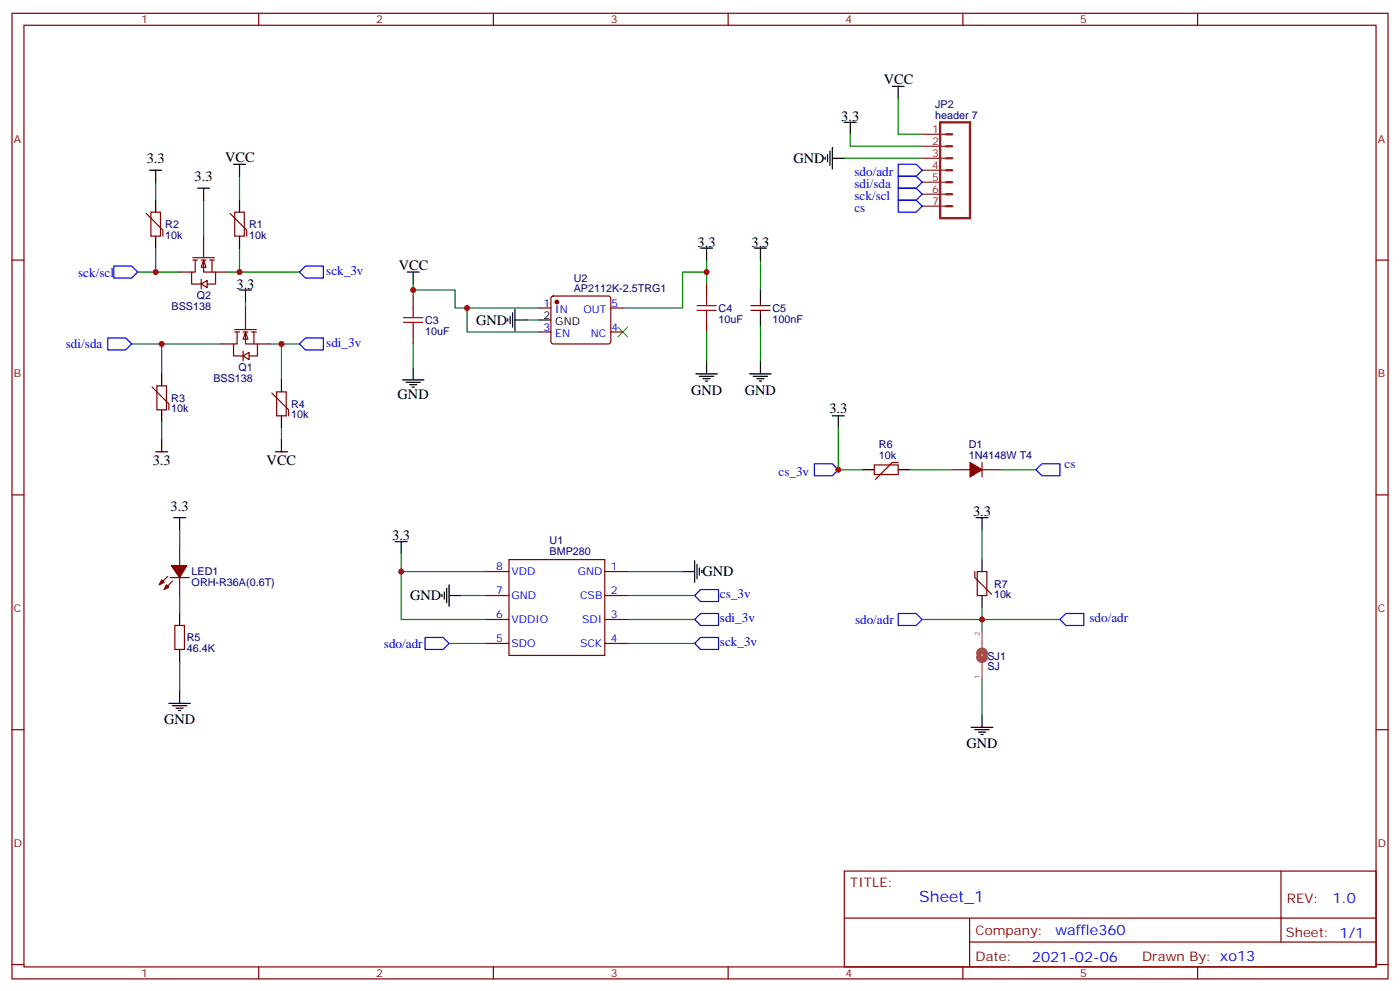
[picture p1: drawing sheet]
<svg xmlns="http://www.w3.org/2000/svg" width="412mm" height="292mm" viewBox="0 0 412 292" stroke-linecap="round" stroke-linejoin="round" font-family="sans-serif">
<g fill="none" stroke="#870000" stroke-width=".35">
<path d="M3.5 3.9h405.4v284.4h-405.4zM7.1 7.4h398.2v277.3h-398.2zM76.2 3.9v3.5M145.3 3.9v3.5M214.5 3.9v3.5M283.6 3.9v3.5M352.8 3.9v3.5M3.5 76.6h3.6M43 62.8l5 5v1.7M44.4 62.5h2.9v7h-2.9zM67.7 62.8l5 5v1.7M69.1 62.5h2.9v7h-2.9z"/>
<path d="M405.3 76.6h3.6M44.8 114l4.9 4.9v1.8M46.2 113.6h2.8v7.1h-2.8zM80.1 115.7l4.9 5v1.7M81.5 115.4h2.8v7h-2.8zM3.5 145.7h3.6M405.3 145.7h3.6M3.5 214.9h3.6M405.3 214.9h3.6M248.7 256.5h156.6v28.2h-156.6zM377.3 256.5v20.9M248.7 270.4h156.5"/>
<path d="M285.6 277.4h119.6M285.6 270.4v14.1M3.5 284h3.6M76.2 284.7v3.6M145.3 284.7v3.6M214.5 284.7v3.6M283.6 284.7v3.6M352.8 284.7v3.6M405.3 284h3.6"/>
</g>
<path d="M45.9 53.7v5.2M70.6 51.9v7M45.9 73.1v7M70.6 73.1v7M72.3 88.9v1.8M38.8 101.3h26.5M47.6 101.3v8.8M79.4 101.3h8.8M82.9 101.3v10.6M47.6 124.2v5.3M82.9 126v3.5" fill="none" stroke="#008700" stroke-width=".35"/>
<g fill="none" stroke="#000" stroke-width=".35">
<path d="M44.1 50.1h3.5M45.9 50.1v3.6M45.9 58.9v3.6M68.8 48.4h3.5M70.6 48.4v3.5M70.6 58.9v3.6M45.9 69.5v3.6M70.6 69.5v3.6M70.6 85.4h3.5M72.3 85.4v3.5M47.6 110.1v3.5M82.9 111.9v3.5"/>
<path d="M45.9 133h3.5M47.6 120.7v3.5M47.6 129.5v3.5M81.1 133h3.6M82.9 122.4v3.6M82.9 129.5v3.5"/>
</g>
<g fill="#fff" stroke="#870000" stroke-width=".35">
<path d="M72.3 97.8l.7 2.1h-1.4z"/>
<path d="M71.6 104.8l1.8-1v2.1z"/>
</g>
<path d="M69.1 97h6.4M69.1 97.8h1.5M69.8 97.8v3.5h-1v3.5h2.8M71.6 97.8h1.4M72.3 97.8v3.5h3.5v3.5h-2.4M72.3 90.7v6.3M74.1 97.8h1.4M74.8 97.8v3.5M65.3 101.3h3.5M71.6 103.4v2.8M75.8 101.3h3.6" fill="none" stroke="#870000" stroke-width=".35"/>
<path d="M60 58.9v10.6M40.6 80.1h12.3M67 80.1h21.2" fill="none" stroke="#008700" stroke-width=".35"/>
<path d="M58.2 55.4h3.5M60 55.4v3.5" fill="none" stroke="#000" stroke-width=".35"/>
<g fill="#fff" stroke="#870000" stroke-width=".35">
<path d="M60 76.6l.7 2.1h-1.4z"/>
<path d="M59.3 83.6l1.7-1v2.1z"/>
</g>
<g fill="none" stroke="#870000" stroke-width=".35">
<path d="M56.8 75.9h6.3M56.8 76.6h1.4M57.5 76.6v3.5h-1.1v3.5h2.9M59.3 76.6h1.4M60 76.6v3.5h3.5v3.5h-2.5M60 69.5v6.4M61.7 76.6h1.4M62.4 76.6v3.5M52.9 80.1h3.5M59.3 82.2v2.9M63.5 80.1h3.5M121.7 87.2v3.5"/>
<path d="M121.7 97.8v3.5M158.7 90.7h3.6M158.7 97.8h3.6M162.5 87.4l.5-.2h16.2l.5 .2 .2 .5v12.7l-.2 .5-.5 .2h-16.2l-.5-.3-.2-.4v-12.7zM179.9 90.7h3.5M179.9 97.8h3.5M208.1 83.6v3.6M208.1 94.2v3.6M221.2 90h5.6M221.2 91.4h5.6M224 88.9v1.1M224 91.4v1.1"/>
<path d="M257.5 136.9h7.1v2.8h-7.1zM264.6 136.2h-1.8l-4.9 4.9M280.5 138.3h5.3M289.3 136.2v4.2M289.3 138.3h5.3M49.4 169.7l-2.5 2.5M50.1 170.1h5.6M50.8 171.1l-2.5 2.5M52.9 161.3v5.2M52.9 170.1v5.3M142.9 168.3h7M142.9 175.4h7"/>
<path d="M149.9 164.8h28.3v28.2h-28.3zM178.2 168.3h7M178.2 175.4h7M287.2 168.3v1.8l4.9 4.9M287.9 168.3h2.8v7.1h-2.8zM51.5 184.2h2.8v7h-2.8zM142.9 182.4h7M142.9 189.5h7M178.2 182.4h7M178.2 189.5h7"/>
</g>
<g fill="none" stroke="#00f" stroke-width=".35">
<path d="M264.6 48.4h5.3l1.7 1.7-1.7 1.8h-5.3zM264.6 51.9h5.3l1.7 1.8-1.7 1.7h-5.3zM264.6 55.4h5.3l1.7 1.8-1.7 1.7h-5.3zM264.6 58.9h5.3l1.7 1.8-1.7 1.8h-5.3zM33.5 78.4h5.3l1.8 1.7-1.8 1.8h-5.3zM31.7 99.5h5.3l1.8 1.8-1.8 1.7h-5.3zM88.2 80.1l1.8-1.7h5.2v3.5h-5.2zM88.2 101.3l1.8-1.8h5.2v3.5h-5.2zM239.9 136.6h5.3l1.7 1.7-1.7 1.8h-5.3zM305.2 138.3l1.7-1.7h5.3v3.5h-5.3zM204.6 175.4l1.8-1.8h5.3v3.5h-5.3zM125.2 187.7h5.3l1.8 1.8-1.8 1.7h-5.3z"/>
<path d="M204.6 182.4l1.8-1.7h5.3v3.5h-5.3zM204.6 189.5l1.8-1.8h5.3v3.5h-5.3zM264.6 180.7h5.3l1.7 1.7-1.7 1.8h-5.3zM314 180.7h5.3v3.5h-5.3l-1.8-1.8z"/>
</g>
<path d="M182 96.3l2.9 2.9M184.9 96.3l-2.9 2.9" fill="none" stroke="#3c3" stroke-width=".35"/>
<g fill="none" stroke="#008700" stroke-width=".35">
<path d="M250.5 39.5v3.6h21.1M264.6 29v10.5h7M248.7 46.6h22.9M208.1 76.6v7M224 76.6v8.8M121.7 85.4h12.4v5.3h24.6M121.7 83.6v3.6M137.6 90.7v7.1h21.1M155.2 94.2h3.5M208.1 80.1h-7v10.6h-17.7M208.1 97.8v8.8M224 96v10.6"/>
<path d="M121.7 101.3v7M246.9 126v12.3h7.1M268.1 138.3h12.4M294.6 138.3h10.6M52.9 156v5.3M289.3 156v8.8M52.9 175.4v5.3M118.2 163v5.3h24.7M118.2 168.3v14.1h24.7M135.8 175.4h7.1M185.2 168.3h15.9M185.2 175.4h19.4"/>
<path d="M289.3 178.9v7M52.9 194.8v8.8M132.3 189.5h10.6M185.2 182.4h19.4M185.2 189.5h19.4M271.6 182.4h40.6M289.3 200.1v10.5"/>
</g>
<g fill="none" stroke="#000" stroke-width=".35">
<path d="M248.7 36h3.5M250.5 36v3.5M262.8 25.4h3.5M264.6 25.4v3.6M243.1 46.2v.8M243.8 45.5v2.2M244.5 44.5v4.2M245.2 46.6h3.5M245.2 43.4v6.4M206.4 73.1h3.5M208.1 73.1v3.5M222.2 73.1h3.6"/>
<path d="M224 73.1v3.5M119.9 80.1h3.6M121.7 80.1v3.5M149.6 93.9v.7M150.3 93.2v2.1M151 92.1v4.2M151.7 94.2h3.5M151.7 91.1v6.3M158.7 94.2h3.6M224 85.4v3.5M224 92.5v3.5M118.5 111.9h6.4"/>
<path d="M119.6 112.6h4.2M120.6 113.3h2.2M121.4 114h.7M121.7 108.3v3.6M205 110.1h6.3M206 110.8h4.3M207.1 111.5h2.1M207.8 112.2h.7M208.1 106.6v3.5M220.8 110.1h6.4M221.9 110.8h4.2M223 111.5h2.1"/>
<path d="M223.7 112.2h.7M224 106.6v3.5M245.2 122.4h3.5M246.9 122.4v3.6M254 138.3h3.5M264.6 138.3h3.5M51.2 152.4h3.5M52.9 152.4v3.6M116.4 159.5h3.5M118.2 159.5v3.5M287.5 152.4h3.5M289.3 152.4v3.6"/>
<path d="M130.2 175v.7M130.9 174.3v2.1M131.6 173.2v4.3M132.3 175.4h3.5M132.3 172.2v6.3M201.1 168.3h3.5M204.6 165.1v6.4M205.3 166.2v4.2M206 167.3v2.1M206.7 168v.7M289.3 164.8v3.5M289.3 175.4v3.5"/>
<path d="M52.9 180.7v3.5M52.9 191.2v3.6M49.7 207.1h6.4M50.8 207.8h4.2M51.9 208.5h2.1M52.6 209.2h.7M52.9 203.6v3.5M286.1 214.2h6.4M287.2 214.9h4.2M288.2 215.6h2.1M288.9 216.3h.7M289.3 210.6v3.6"/>
</g>
<path d="M118.9 94.9h5.6M118.9 93.5h5.6M121.7 90.7v2.8M121.7 94.9v2.9M205.3 91.4h5.7M205.3 90h5.7M208.1 87.2v2.8M208.1 91.4v2.8" fill="none" stroke="#a10000" stroke-width=".35"/>
<g fill="#870000" stroke="#870000" stroke-width=".35">
<path d="M49 172.2l.7 .7-1.4 .7z"/>
<path d="M47.6 170.8l.7 .7-1.4 .7z"/>
<path d="M50.4 166.5h4.6l-2.1 3.6z"/>
<path d="M285.8 136.2l3.5 2.1-3.5 2.1z"/>
<circle cx="164" cy="88.9" r=".53"/>
</g>
<path d="M276.9 36h8.9v28.2h-8.9zM278.7 39.5h1.8M278.7 46.6h1.8M278.7 43.1h1.8M278.7 53.7h1.8M278.7 50.1h1.8M278.7 57.2h1.8M278.7 60.7h1.8" fill="none" stroke="#8c2424" stroke-width=".71"/>
<path d="M271.6 39.5h7.1M271.6 43.1h7.1M271.6 46.6h7.1M271.6 50.1h7.1M271.6 53.7h7.1M271.6 57.2h7.1M271.6 60.7h7.1" fill="none" stroke="#8c2424" stroke-width=".35"/>
<path d="M288.4 193.5a.88 .88 0 0 0 .9 .9 .88 .88 0 0 0 .9-.9M290.2 192.4a.88 .88 0 0 0-.9-.9 .88 .88 0 0 0-.9 .9" fill="none" stroke="#a64a4a" stroke-width="1.8"/>
<path d="M289.3 185.9v4.8M289.3 195.2v1.3M289.3 196.6v3.5" fill="none" stroke="#a64a4a" stroke-width=".35"/>
<g fill="#c00">
<circle cx="82.9" cy="101.3" r=".88"/>
<circle cx="47.6" cy="101.3" r=".88"/>
<circle cx="70.6" cy="80.1" r=".88"/>
<circle cx="45.9" cy="80.1" r=".88"/>
<circle cx="208.1" cy="80.1" r=".88"/>
<circle cx="137.6" cy="90.7" r=".88"/>
<circle cx="121.7" cy="85.4" r=".88"/>
<circle cx="118.2" cy="168.3" r=".88"/>
<circle cx="246.9" cy="138.3" r=".88"/>
<circle cx="289.3" cy="182.4" r=".88"/>
</g>
<text font-size="4.6" fill="#00f" x="270.8" y="265.5">Sheet_1</text>
<g font-size="4.2">
<text x="260.3" y="24.7">VCC</text>
<text x="247.8" y="35.7">3.3</text>
<text x="66.3" y="47.7">VCC</text>
<text x="43.2" y="48.1">3.3</text>
<text x="57.3" y="53.4">3.3</text>
<text x="233.7" y="48">GND</text>
<text x="205.5" y="72.7">3.3</text>
<text x="221.4" y="72.7">3.3</text>
<text x="117.5" y="79.4">VCC</text>
<text x="69.7" y="85.1">3.3</text>
<text x="140.2" y="95.6">GND</text>
<text x="117.1" y="117.5">GND</text>
<text x="203.6" y="116.2">GND</text>
<text x="219.4" y="116.2">GND</text>
<text x="244.3" y="121.5">3.3</text>
<text x="45" y="137">3.3</text>
<text x="78.5" y="137">VCC</text>
<text x="50.3" y="150.4">3.3</text>
<text x="286.6" y="152.1">3.3</text>
<text x="115.5" y="159.1">3.3</text>
<text x="206.9" y="169.7">GND</text>
<text x="120.8" y="176.8">GND</text>
<text x="48.3" y="213.2">GND</text>
<text x="284.7" y="220.3">GND</text>
</g>
<g font-size="4.2" fill="#00f">
<text x="392.5" y="265.8">1.0</text>
<text x="310.9" y="275.3">waffle360</text>
<text x="304" y="283.1">2021-02-06</text>
</g>
<g font-size="3.9" fill="#00f">
<text x="251.7" y="51.9">sdo/adr</text>
<text x="251.7" y="55.4">sdi/sda</text>
<text x="251.7" y="58.9">sck/scl</text>
<text x="251.7" y="62.5">cs</text>
<text x="23" y="81.4">sck/scl</text>
<text x="96.1" y="80.9">sck_3v</text>
<text x="19.4" y="102.6">sdi/sda</text>
<text x="96.1" y="102.1">sdi_3v</text>
<text x="313.6" y="137.9">cs</text>
<text x="229.3" y="140.1">cs_3v</text>
<text x="212.1" y="176.2">cs_3v</text>
<text x="212.1" y="183.3">sdi_3v</text>
<text x="251.9" y="183.7">sdo/adr</text>
<text x="320.9" y="183.3">sdo/adr</text>
<text x="113.1" y="190.8">sdo/adr</text>
<text x="212.1" y="190.3">sck_3v</text>
</g>
<g font-size="3.9" fill="#800">
<text x="250.5" y="261.1">TITLE:</text>
<text x="379.1" y="265.8">REV:</text>
<text x="287.4" y="275.3">Company:</text>
<text x="378.7" y="275.9">Sheet: 1/1</text>
<text x="287.4" y="283">Date:</text>
<text x="336.4" y="283.1">Drawn By: xo13</text>
</g>
<g font-size="3.2" fill="#800">
<text x="41.6" y="6.9">1</text>
<text x="110.8" y="6.9">2</text>
<text x="179.9" y="6.9">3</text>
<text x="249.1" y="6.9">4</text>
<text x="318.2" y="6.9">5</text>
<text x="4.1" y="42">A</text>
<text x="405.9" y="42">A</text>
<text x="4.1" y="111.2">B</text>
<text x="405.9" y="111.2">B</text>
<text x="4.1" y="180.3">C</text>
<text x="405.9" y="180.3">C</text>
<text x="4.1" y="249.4">D</text>
<text x="405.9" y="249.4">D</text>
<text x="41.6" y="287.7">1</text>
<text x="110.8" y="287.7">2</text>
<text x="179.9" y="287.7">3</text>
<text x="249.1" y="287.7">4</text>
<text x="318.2" y="287.7">5</text>
</g>
<g font-size="3.2" fill="#000080">
<text x="275.5" y="35">header 7</text>
<text x="275.5" y="31.9">JP2</text>
<text x="48.7" y="70.3">10k</text>
<text x="48.7" y="67.1">R2</text>
<text x="73.4" y="70.3">10k</text>
<text x="73.4" y="67.1">R1</text>
<text x="169" y="83">U2</text>
<text x="57.9" y="88">Q2</text>
<text x="169" y="86.1">AP2112K-2.5TRG1</text>
<text x="50.5" y="91.2">BSS138</text>
<text x="125.2" y="95.4">C3</text>
<text x="211.7" y="95">10uF</text>
<text x="211.7" y="91.9">C4</text>
<text x="227.5" y="95">100nF</text>
<text x="227.5" y="91.9">C5</text>
<text x="125.2" y="98.5">10uF</text>
<text x="62.9" y="112.4">BSS138</text>
<text x="70.3" y="109.2">Q1</text>
<text x="50.4" y="118.3">R3</text>
<text x="50.4" y="121.5">10k</text>
<text x="85.7" y="123.2">10k</text>
<text x="85.7" y="120.1">R4</text>
<text x="258.9" y="131.9">R6</text>
<text x="285.4" y="131.9">D1</text>
<text x="258.9" y="135.1">10k</text>
<text x="285.4" y="135.1">1N4148W T4</text>
<text x="161.9" y="160.3">U1</text>
<text x="161.9" y="163.5">BMP280</text>
<text x="56.4" y="172.7">ORH-R36A(0.6T)</text>
<text x="56.4" y="169.4">LED1</text>
<text x="292.8" y="173">R7</text>
<text x="292.8" y="176.1">10k</text>
<text x="55" y="188.8">R5</text>
<text x="55" y="192.1">46.4K</text>
<text x="290.9" y="197.3">SJ</text>
<text x="290.9" y="194.3">SJ1</text>
</g>
<g font-size="3.2" fill="#8d2323">
<text x="274.6" y="39.2">1</text>
<text x="274.6" y="42.7">2</text>
<text x="274.6" y="46.2">3</text>
<text x="274.6" y="49.8">4</text>
<text x="274.6" y="53.3">5</text>
<text x="274.6" y="56.8">6</text>
<text x="274.6" y="60.4">7</text>
</g>
<g font-size="3.2">
<text x="160.1" y="93.9">2</text>
<text x="163.6" y="95.6">GND</text>
</g>
<g font-size="3.2" fill="#00f">
<text x="160.1" y="90.3">1</text>
<text x="163.6" y="92.1">IN</text>
<text x="171.8" y="92.1">OUT</text>
<text x="180.1" y="90.3">5</text>
<text x="160.1" y="97.4">3</text>
<text x="163.6" y="99.2">EN</text>
<text x="174" y="99.2">NC</text>
<text x="180.1" y="97.4">4</text>
<text x="146.2" y="168">8</text>
<text x="179.9" y="168">1</text>
<text x="150.6" y="169.4">VDD</text>
<text x="170.2" y="169.4">GND</text>
<text x="146.2" y="175">7</text>
<text x="150.6" y="176.4">GND</text>
<text x="170.9" y="176.4">CSB</text>
<text x="179.9" y="175">2</text>
<text x="146.2" y="182.1">6</text>
<text x="150.6" y="183.5">VDDIO</text>
<text x="171.5" y="183.5">SDI</text>
<text x="179.9" y="182.1">3</text>
<text x="146.2" y="189.1">5</text>
<text x="150.6" y="190.5">SDO</text>
<text x="170.9" y="190.5">SCK</text>
<text x="179.9" y="189.1">4</text>
</g>
<g font-size="2.1" fill="#a54b4b">
<text x="288.6" y="187.3" transform="rotate(-90 288.6 187.3)">2</text>
<text x="288.6" y="200" transform="rotate(-90 288.6 200)">1</text>
</g>
</svg>
